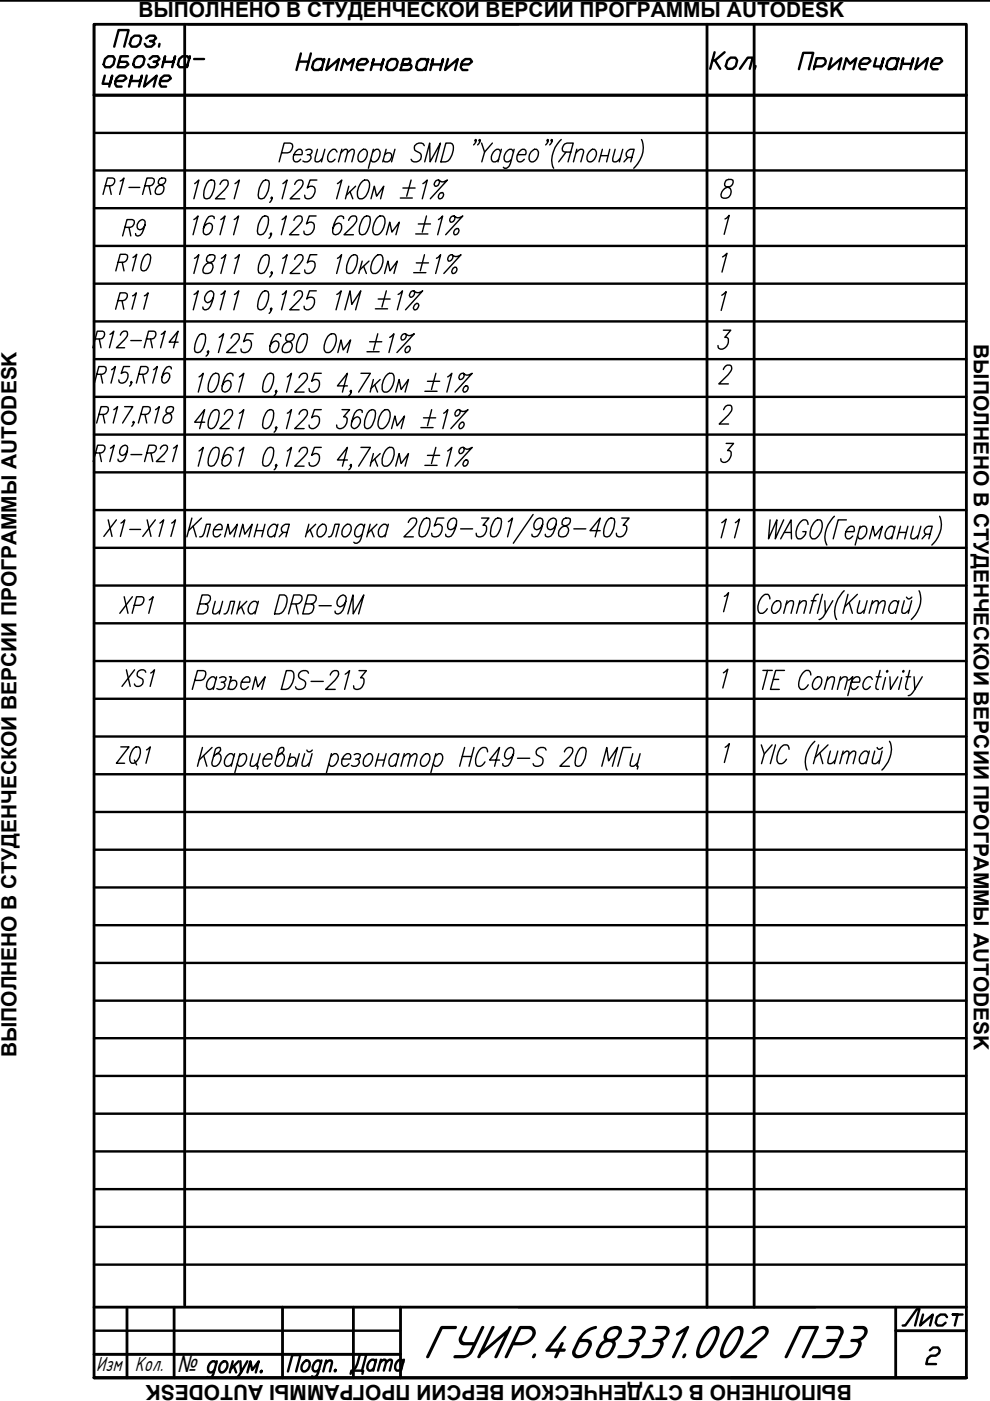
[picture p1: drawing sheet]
<svg xmlns="http://www.w3.org/2000/svg" width="210mm" height="297mm" viewBox="0 0 210 297" stroke-linecap="round" stroke-linejoin="round" font-family="sans-serif">
<!-- layer: 0 -->
<g fill="none" stroke="#000" stroke-width=".59">
<path d="M19.9 5.2h185v286.9h-185zM39.2 5.2v271.6M149.9 5.2v271.9M159.9 5.2v271.9M19.9 20.2h185M19.9 277.1h185M26.9 277.1v15M36.9 277.1v15M59.9 277.1v15M74.9 277.1v15M84.9 277.1v15M189.9 277.1v15"/>
<path d="M19.9 292.1h185M19.9 287.1h65M189.9 282.1h15"/>
</g>
<g fill="none" stroke="#000" stroke-width=".51">
<path d="M0 .1h209.9M19.9 5.2v15M39.9 5.2h70M19.9 28.2h185M19.9 36.1h185M19.9 44.1h185M19.9 52.1h185M19.9 60.1h185M19.9 68.1h185M19.9 76.1h185M19.9 84.1h185M19.9 92.1h185"/>
<path d="M19.9 100.1h185M19.9 108.1h185M19.9 116.1h185M19.9 124.1h185M19.9 132.2h185M19.9 140.2h185M19.9 148.2h185M19.9 156.2h185M19.9 164.2h185M19.9 172.2h185M19.9 180.2h185M19.9 188.2h185"/>
<path d="M19.9 196.2h185M19.9 204.2h185M19.9 212.2h185M19.9 220.1h185M19.9 228.1h185M19.9 236.1h185M19.9 244.1h185M19.9 252.1h185M19.9 260.1h185M19.9 268.1h185M109.9 277.1h63M19.9 282.1h65"/>
<path d="M19.9 287.1h65M19.9 292.1h185M197.1 286.3l.7-.6h1.1l.4 .6-.2 .6-.7 .5h-1l-.7 .6-.3 1.2h2.1"/>
</g>
<g fill="none" stroke="#000" stroke-width=".3">
<path d="M41.3 38.9l.9-.7-1.1 3.9M44.3 38.3l.4-.1 .7 .1a4.5 4.5 0 0 1-1 3.7l-.5 .1-.6-.1a4.1 4.1 0 0 1 1-3.7zM46.7 39.1v-.2a1.03 1.03 0 0 1 1.6-.6 1.16 1.16 0 0 1-.3 1.4l-2.3 2.4h2M49.8 38.9l1-.7-1.1 3.9M55.8 38.3l.5-.1 .7 .1a4.5 4.5 0 0 1-1 3.7l-.5 .1-.6-.1a4.5 4.5 0 0 1 .9-3.7zM59.7 32.4h1.3a1.37 1.37 0 0 0 .9-1.9l-.4-.2h-1.3l-1 4M60 38.9l.9-.7-1.1 3.9M62.3 32.8h1.7a.73 .73 0 0 0 0-.8 .73 .73 0 0 0-.7-.3 1.95 1.95 0 0 0-.9 2.4l.6 .2 .8-.5M62.5 39.1v-.2a.95 .95 0 0 1 .7-.7 .95 .95 0 0 1 1 .4 1.87 1.87 0 0 1-.7 1.6l-2 1.9h2M64.9 31.9l.4-.2h.4l.4 .2a.76 .76 0 0 1-.9 .9M65.6 32.8l.3 .4a1.06 1.06 0 0 1-.5 1 1.06 1.06 0 0 1-1.2-.1M67.2 38.2h-1.5l-.5 1.7a.95 .95 0 0 1 1.6 .2 1.72 1.72 0 0 1-1.7 2l-.4-.1-.1-.6"/>
<path d="M67.3 31.7l-.5 1.9v.5l.2 .2h.4l1-.7M68.9 31.7l-.7 2.6M71.5 32.2l-.5-.5a1.75 1.75 0 0 0-1.4 2.4l.7 .2 .7-.5M71.5 38.9l1-.7-1.1 3.9M72.3 32.4l.9-.7h.2l.3 .2-.5 2.4M72.5 31.7l-.7 2.6M73.7 32.4l.9-.7h.3l.2 .2v.5l-.5 1.9M74 39.5l-.8 2.6M75.4 39.5l-2 1.9M76.3 32.2l.7-.5h.5a1.13 1.13 0 0 1 .3 1.5 1.19 1.19 0 0 1-1.7 .9 1.8 1.8 0 0 1 .2-1.9zM77 38.3l.3-.1h.6a1.3 1.3 0 0 1 .4 1.5 3.2 3.2 0 0 1-1.5 2.4h-.6a2.32 2.32 0 0 1 .1-3zM79 32.2l.8-.5h.4a1.13 1.13 0 0 1 .3 1.5 1.19 1.19 0 0 1-1.7 .9l-.2-.3"/>
<path d="M79.2 31.7l-1.1 4M81.6 32.8a.78 .78 0 0 1 1.1-.4 .78 .78 0 0 1 .2 1.2 .91 .91 0 0 1-.7 .7 .91 .91 0 0 1-.9-.4M81.9 31.7l-.7 2.6M83.7 31.7l-.7 2.6M85.4 39.9h2.6M87.2 38.2l-1 3.4M89.7 38.9l.9-.7-1.1 3.9M90 30.9a1.11 1.11 0 0 0-1.5-.5 1.11 1.11 0 0 0-.5 1.5 2 2 0 0 1 1.3 .9 1.17 1.17 0 0 1-.6 1.4 1.17 1.17 0 0 1-1.5-.4M90 34.3l1.1-4 .1 4 2.2-4-1.1 4M93 38.2a.85 .85 0 0 1 0 .9 .85 .85 0 0 1-.8 .4 .85 .85 0 0 1 0-.9 .85 .85 0 0 1 .8-.4 1.25 1.25 0 0 0 1.9 0l-3.7 3.9M94.5 30.3h1a1.15 1.15 0 0 1 .6 1.6 4.1 4.1 0 0 1-1.1 2.2l-.6 .2h-.9zM101 29.7l-.2 .3-.1-.3 .2-.1a1 1 0 0 1-.5 1.1"/>
<path d="M101.8 29.7l-.2 .3-.1-.3 .2-.1a1 1 0 0 1-.4 1.1M102.1 30.3l.6 1.9-.5 2.1M104.4 30.3l-1.7 1.9M106.2 32.2l-.5-.5a1.75 1.75 0 0 0-1.3 2.4l.6 .2 .7-.5M106.3 31.7l-.7 2.6M108.9 32.2l-.4-.5a1.75 1.75 0 0 0-1.4 2.4l.6 .2 .8-.5M109 31.7l-.8 3a1.22 1.22 0 0 1-1.3 1l-.2-.2M109.7 32.8h1.7a.71 .71 0 0 0 .1-.8 .71 .71 0 0 0-.8-.3 1.95 1.95 0 0 0-.9 2.4l.6 .2 .8-.5M112.6 32.2l.7-.5h.4a1.13 1.13 0 0 1 .3 1.5 1.19 1.19 0 0 1-1.6 .9 1.8 1.8 0 0 1 .2-1.9zM116.2 29.7l-.2 .3v-.3l.2-.1a1 1 0 0 1-.5 1.1M117.1 29.7l-.2 .3-.1-.3 .2-.1a1 1 0 0 1-.5 1.1M119 29.6a6 6 0 0 0-1.8 5.7l.2 .4"/>
<path d="M120 32.2l-1.6 2.1M121 32.2h-1.3l-.4-.2a1.26 1.26 0 0 1 .9-1.7h1.3l-1.1 4M122.1 32.4l.9-.7h.4l.3 .2v.3l-.6 2.1M122.3 31.7l-.7 2.6M124.9 32.2l.7-.5h.4a1.64 1.64 0 0 1-.7 2.6h-.4a1.1 1.1 0 0 1-.3-1.5zM127.4 33h1.5M127.7 31.7l-.7 2.6M129.3 31.7l-.7 2.6M130.4 31.7l-.5 1.9v.5l.7 .2 .9-.7M132 31.7l-.7 2.6M133.1 33.4l-.8 .9M134 33.4h-.9a.97 .97 0 0 1-.3-1 .97 .97 0 0 1 .8-.7h.9l-.8 2.6"/>
<path d="M136 29.6a5.4 5.4 0 0 1-1.6 6.1M154 38.2a.88 .88 0 0 0-.1 1.4 1.26 1.26 0 0 1 1.1 1.5 1.26 1.26 0 0 1-1.6 .9l-.4-.1a1.72 1.72 0 0 1 1.8-2.3 1.12 1.12 0 0 0 .6-1.4l-.4-.2zM41.1 46.6l.9-.8-1.1 4M41.2 54.8l1-.8-1.1 4M44.1 54.2a.87 .87 0 0 0-.1 1.3 1.26 1.26 0 0 1 1.1 1.5 1.26 1.26 0 0 1-1.6 1l-.4-.2a1.6 1.6 0 0 1 1.2-2.1 1.22 1.22 0 0 0 1.3-1.5l-.4-.2h-.6zM45.4 46.3v-.3l-.4-.2-.8 .2a5.2 5.2 0 0 0-1.1 3.2l.2 .4a1.23 1.23 0 0 0 1.7-1.1v-.6l-.2-.4-.4-.2a1.43 1.43 0 0 0-1.3 1.2M46.8 46.6l.9-.8-1 4M46.9 54.8l1-.8-1.1 4M49.7 46.6l.9-.8-1.1 4M49.8 54.8l1-.8-1.1 4M55.7 46l.4-.2 .7 .2a4.1 4.1 0 0 1-1 3.6l-.4 .2-.7-.2a4.5 4.5 0 0 1 1-3.6zM55.8 54.2l.5-.2 .7 .2a4.4 4.4 0 0 1-1 3.6l-.5 .2-.6-.2a4 4 0 0 1 .9-3.6z"/>
<path d="M57.6 49.6l-.2 .2-.1-.2 .2-.2a1.12 1.12 0 0 1-.5 1.1M57.7 42l-.2 .1-.1-.1 .2-.2a1 1 0 0 1-.4 1.1M57.7 57.8l-.2 .2-.1-.2 .2-.2a1 1 0 0 1-.4 1.1M59.8 46.6l.9-.8-1.1 4M59.9 54.8l1-.8-1.1 4M62.3 46.7l.1-.1a.95 .95 0 0 1 .7-.8 .95 .95 0 0 1 1 .4 1.64 1.64 0 0 1-.8 1.7l-1.9 1.9h2M62.5 55v-.2a1.11 1.11 0 0 1 1.6-.6 1.05 1.05 0 0 1-.2 1.3l-.4 .6-2 1.9h2M67 45.8h-1.4l-.6 1.7a.95 .95 0 0 1 1.6 .2 1.58 1.58 0 0 1-.4 1.6 1.58 1.58 0 0 1-1.6 .3l-.2-.6M67.2 54h-1.5l-.5 1.7a.97 .97 0 0 1 1.6 .2 1.72 1.72 0 0 1-1.7 2.1l-.4-.2-.1-.6M71.5 54.8l.9-.8-1 4M72.9 46.3l-.1-.3-.4-.2-.7 .2a5.2 5.2 0 0 0-1.2 3.2l.2 .4a1.23 1.23 0 0 0 1.7-1.1l-.1-1a.94 .94 0 0 0-1.4 .4l-.3 .6M73.9 46.7l.1-.1a1.03 1.03 0 0 1 1.5-.6 1.16 1.16 0 0 1-.2 1.3l-2.4 2.5h2"/>
<path d="M74.2 40.6l.6 1.5M74.5 54.2l.5-.2 .7 .2a4.4 4.4 0 0 1-1 3.6l-.4 .2-.7-.2a4 4 0 0 1 .9-3.6zM76.8 55.4l-.7 2.6M77.1 56.5l.6 1.5M77.3 46l.4-.2 .7 .2a4.5 4.5 0 0 1-1 3.6l-.5 .2-.6-.2a4.1 4.1 0 0 1 1-3.6zM78.2 55.4l-1.9 1.8M78.7 42.1l.7-2.6 .4 2.1 1.6-2.1-.7 2.6M79.5 54.6a.97 .97 0 0 1 1.5-.4 3.2 3.2 0 0 1-1.3 3.8h-.6a2.23 2.23 0 0 1 .1-3zM79.8 46.3a.95 .95 0 0 1 .9-.5 .95 .95 0 0 1 .9 .5 3.4 3.4 0 0 1-1.5 3.5h-.6a1.3 1.3 0 0 1-.4-1.6l.2-.9zM81.5 58l.8-2.6 .4 2 1.5-2-.7 2.6M81.9 49.8l.7-2.7 .5 2.1 1.6-2.1-.8 2.7M84.9 42h2.5"/>
<path d="M87.7 57.8h2.6M88.1 49.6h2.6M88.3 55.7h2.5M88.7 47.5h2.6M90 54l-.9 3.4M90.4 45.8l-.9 3.4M92.5 54.8l.9-.8-1 4M93 46.6l.9-.8-1.1 4M93.3 41l.6-.2a.85 .85 0 0 1 0 .9 .85 .85 0 0 1-.8 .4l-.2-.3zM95.9 54a.89 .89 0 0 1-.8 1.4 .89 .89 0 0 1 .8-1.4 1.23 1.23 0 0 0 1.8 0l-3.6 4M96.1 56.8l.6-.1a.85 .85 0 0 1 0 .9 .85 .85 0 0 1-.8 .4l-.1-.4zM96.3 45.8a.85 .85 0 0 1 0 .9 .85 .85 0 0 1-.8 .4 .85 .85 0 0 1 0-.9 .85 .85 0 0 1 .8-.4 1.19 1.19 0 0 0 1.8 0l-3.6 4"/>
<path d="M96.5 48.6l.7-.1a.85 .85 0 0 1 0 .9 .85 .85 0 0 1-.8 .4l-.2-.4zM153.2 54.5l.9-.8-1 4M153.7 46.4l.9-.7-1.1 4M20.5 79.4h1.1a1.07 1.07 0 0 0 .8-1.5l-.3-.2h-1.1l-1 3.5M21.4 79.4l.4 1.8M23.7 78.4l.8-.7-1 3.5M27.5 77.7h-1.3l-.5 1.5a.88 .88 0 0 1 1.4 .2 1.39 1.39 0 0 1-.4 1.4 1.39 1.39 0 0 1-1.4 .3l-.1-.6M29.4 79.4h1.1a1.02 1.02 0 0 0 .8-1.5l-.4-.2h-1.1l-.9 3.5M30.3 79.4l.3 1.8M32.6 78.4l.8-.7-1 3.5M36.3 78.2v-.3l-.6-.2a2.93 2.93 0 0 0-1.4 3l.5 .5a1.42 1.42 0 0 0 1-2 1 1 0 0 0-1.5 .8M41.1 62.4l.9-.7-1 4"/>
<path d="M42.2 79.9l.9-.8-1.1 4M42.3 70.9l.5-.1 .7 .1a4.1 4.1 0 0 1-1 3.7l-.5 .1-.6-.1a4.5 4.5 0 0 1 .9-3.7zM44.2 74.6l-.2 .1-.1-.1 .3-.2a.96 .96 0 0 1-.5 1.1M45.2 79.3l.5-.2 .7 .2a4.5 4.5 0 0 1-1 3.7l-.5 .1-.7-.1a4.1 4.1 0 0 1 1-3.7zM45.3 63a1.5 1.5 0 0 1-1.4 1.2 1.33 1.33 0 0 1 .3-2.3l.6-.2 .5 .6a6 6 0 0 1-1.1 3.2l-.8 .2-.3-.2-.1-.4M46.5 71.5l.9-.7-1.1 3.9M46.9 62.4l.9-.7-1.1 4M49 71.7l.1-.2a1.03 1.03 0 0 1 1.5-.6 1.16 1.16 0 0 1-.2 1.4l-2.4 2.4h2M49.4 79.7v-.4l-.4-.2-.8 .2a5.6 5.6 0 0 0-1.2 3.3l.2 .4 .4 .1a1.55 1.55 0 0 0 1.2-2.3 .94 .94 0 0 0-1.4 .4l-.3 .6M49.7 62.4l.9-.7-1 4M50.8 79.9l.9-.8-1.1 4M53.7 70.8h-1.5l-.6 1.7a.95 .95 0 0 1 1.7 .2 1.58 1.58 0 0 1-.5 1.6 1.58 1.58 0 0 1-1.6 .3l-.1-.6"/>
<path d="M55.7 61.9l.5-.2 .7 .2a4 4 0 0 1-1 3.6l-.5 .2-.7-.2a4.4 4.4 0 0 1 1-3.6zM56.8 79.3l.4-.2 .7 .2a4.1 4.1 0 0 1-1 3.7l-.4 .1-.7-.1a4.5 4.5 0 0 1 1-3.7zM57.6 65.5l-.2 .2-.1-.2 .2-.2a1.19 1.19 0 0 1-.4 1.1M59.5 71.3v-.4l-.4-.1-.8 .1a5.2 5.2 0 0 0-1.1 3.3l.2 .4a1.23 1.23 0 0 0 1.7-1.2v-.6l-.2-.3-.4-.2a1.43 1.43 0 0 0-1.3 1.1M59.9 62.4l.8-.7-1 4M60.9 70.9a.93 .93 0 0 0-.1 1.4 1.26 1.26 0 0 1 1.2 1.5 1.26 1.26 0 0 1-1.7 .9l-.4-.1a1.78 1.78 0 0 1 1.8-2.3 1.26 1.26 0 0 0 .7-1.4l-.4-.1zM60.9 79.9l.9-.8-1.1 4M62.4 62.6a1.09 1.09 0 0 1 1.6-.7 1.11 1.11 0 0 1-.2 1.3l-2.4 2.5h2M63.9 70.9l.5-.1 .7 .1a4.5 4.5 0 0 1-1 3.7l-.5 .1-.7-.1a4.1 4.1 0 0 1 1-3.7zM67.1 61.7h-1.5l-.6 1.7a.97 .97 0 0 1 1.7 .2 1.73 1.73 0 0 1-1.7 2.1l-.4-.2-.1-.6M68.1 79.1h-1.4l-.6 1.7a.95 .95 0 0 1 1.6 .3 1.58 1.58 0 0 1-.4 1.5 1.58 1.58 0 0 1-1.6 .4l-.2-.6M69.5 71.3a1.09 1.09 0 0 1 1.6-.4 3.2 3.2 0 0 1-1.3 3.8h-.6a1.3 1.3 0 0 1-.5-1.5l.3-.9z"/>
<path d="M71.4 62.4l.9-.7-1.1 4M71.6 74.7l.7-2.6 .5 2.1 1.5-2.1-.7 2.6M73.1 65.7l1.1-4 .4 2.8 1.9-2.8-1.1 4M76.5 79.1h2l-2.5 4M77.8 74.6h2.6M78.4 72.5h2.5M79.6 65.5h2.6M80.1 70.8l-.9 3.4M80.2 63.4h2.5M81.8 79.7a1.04 1.04 0 0 1 1.6-.4 3.2 3.2 0 0 1-1.4 3.8h-.6a1.3 1.3 0 0 1-.4-1.5l.3-.9zM81.9 61.7l-.9 3.4M82.6 71.5l.9-.7-1 3.9"/>
<path d="M84.4 62.4l.9-.7-1.1 4M86 70.8a.85 .85 0 0 1 0 .9 .85 .85 0 0 1-.8 .4 .85 .85 0 0 1 0-.9 .85 .85 0 0 1 .8-.4 1.23 1.23 0 0 0 1.8 0l-3.6 3.9M86.2 73.6l.6-.2a.85 .85 0 0 1 0 .9 .85 .85 0 0 1-.8 .4l-.1-.3zM87.8 61.7a.89 .89 0 0 1-.8 1.3 .77 .77 0 0 1 0-1 .77 .77 0 0 1 1-.1 1.34 1.34 0 0 0 1.6-.2l-3.6 4M88 64.5l.6-.2a.89 .89 0 0 1-.8 1.4l-.2-.4zM92.4 79.1l-.9 3.5M94.9 79.9l.9-.8-1.1 4M98.3 79.1a.85 .85 0 0 1 0 1 .85 .85 0 0 1-.8 .4 .85 .85 0 0 1-.1-.9 .85 .85 0 0 1 .9-.5 1.23 1.23 0 0 0 1.8 0l-3.6 4M153 62.6l1-.8-1.1 4M153.4 78.3v-.1a1.09 1.09 0 0 1 1.6-.6 1.1 1.1 0 0 1-.2 1.3l-2.4 2.5h2M153.4 70h1.5l-1.2 1.5h.4a1.6 1.6 0 0 1 .1 1.7 1.6 1.6 0 0 1-1.5 .8l-.3-.2-.2-.5M21 87.9h1.1a1.07 1.07 0 0 0 .8-1.6l-1.5-.1-.9 3.5"/>
<path d="M21.8 87.9l.4 1.8M24.1 86.9l.8-.7-.9 3.5M26.4 86.2h1.8l-2.2 3.5M27.9 81.1l-.1 .1-.1-.1 .2-.2a.83 .83 0 0 1-.4 1M28.4 89.5l-.2 .2v-.2l.1-.1a.9 .9 0 0 1-.4 1M29.8 87.9h1.2a1.07 1.07 0 0 0 .7-1.6l-1.4-.1-1 3.5M30.7 87.9l.4 1.8M33 86.9l.8-.7-.9 3.5M35.5 86.3a.74 .74 0 0 0-.1 1.2 1.11 1.11 0 0 1 1 1.4 1.11 1.11 0 0 1-1.4 .8l-.3-.2a1.51 1.51 0 0 1 1.5-2 .99 .99 0 0 0 .5-1.2l-.3-.1zM42.2 95.6l.9-.7-1.1 3.9M43.4 89.5h-2.1l2.1-2.6-1.1 4M45.2 95l.5-.1 .7 .1a4.5 4.5 0 0 1-1 3.7l-.5 .1-.7-.1a4.1 4.1 0 0 1 1-3.7z"/>
<path d="M45.2 87.1l.5-.2 .7 .2a4.4 4.4 0 0 1-1 3.6l-.5 .2-.7-.2a4 4 0 0 1 1-3.6zM47.6 87.8v-.2a1.05 1.05 0 0 1 1.6-.5 1.11 1.11 0 0 1-.2 1.3l-2.4 2.5h2M49.4 95.4v-.4l-.4-.1-.8 .1a5.6 5.6 0 0 0-1.2 3.3l.2 .4 .4 .1a1.55 1.55 0 0 0 1.2-2.3 .94 .94 0 0 0-1.4 .4l-.3 .6M50.8 95.6l.9-.7-1.1 3.9M50.8 87.6l.9-.7-1.1 4M56.8 95l.4-.1 .7 .1a4.1 4.1 0 0 1-1 3.7l-.4 .1-.7-.1a4.5 4.5 0 0 1 1-3.7zM56.8 87.1l.4-.2 .7 .2a4 4 0 0 1-1 3.6l-.4 .2-.7-.2a4.4 4.4 0 0 1 1-3.6zM58.7 98.7l-.2 .1-.1-.1 .2-.2a1.12 1.12 0 0 1-.5 1.1M58.7 83l-.2 .1-.1-.1 .2-.3a1.12 1.12 0 0 1-.5 1.2M58.7 90.7l-.2 .2-.1-.2 .2-.2a1.19 1.19 0 0 1-.5 1.1M60.9 95.6l.9-.7-1.1 3.9M60.9 87.6l.9-.7-1.1 4"/>
<path d="M63.4 95.8l.1-.2a.95 .95 0 0 1 .7-.7 .95 .95 0 0 1 1 .3 1.64 1.64 0 0 1-.8 1.7l-1.9 1.9h2M63.4 80.1l.1-.2a.95 .95 0 0 1 .7-.7 .95 .95 0 0 1 1 .3 1.64 1.64 0 0 1-.8 1.7l-1.9 1.9h2M63.4 87.8a1.09 1.09 0 0 1 1.7-.7 1.11 1.11 0 0 1-.2 1.3l-2.4 2.5h2M68.1 94.9h-1.4l-.6 1.6a.95 .95 0 0 1 1.6 .3 1.58 1.58 0 0 1-.4 1.6 1.58 1.58 0 0 1-1.6 .3l-.2-.6M68.1 86.9h-1.4l-.6 1.7a.97 .97 0 0 1 1.6 .2 1.73 1.73 0 0 1-1.7 2.1l-.3-.2-.2-.6M72.5 86.9h1.6l-1.2 1.5h.4l.2 .2a1.71 1.71 0 0 1-1.6 2.3l-.4-.2-.1-.6M73.7 97.5h-2.2l2.2-2.6-1.1 3.9M73.7 81.8h-2.2l2.2-2.7-1.1 4M74.5 98.7l-.2 .1-.1-.1 .2-.2a.96 .96 0 0 1-.4 1.1M74.5 83l-.2 .1-.1-.1 .2-.3a.96 .96 0 0 1-.4 1.2M76.5 94.9h2l-2.5 3.9M76.8 87.4v-.3l-.4-.2-.8 .2a5.6 5.6 0 0 0-1.1 3.2l.2 .4 .4 .2a1.6 1.6 0 0 0 1.1-2.3l-.3-.2a1.5 1.5 0 0 0-1.4 1.1"/>
<path d="M78.4 87.1l.4-.2 .7 .2a4.4 4.4 0 0 1-1 3.6l-.5 .2-.6-.2a4 4 0 0 1 1-3.6zM79.2 96.2l-.7 2.6M79.2 80.5l-.7 2.6M79.5 97.3l.6 1.5M79.5 81.6l.6 1.5M80.6 96.2l-1.9 1.9M80.6 80.5l-1.9 1.9M80.9 87.4a.97 .97 0 0 1 1.6-.3 3.1 3.1 0 0 1-1.3 3.8h-.6a2.3 2.3 0 0 1 .1-3.1zM81.8 95.4a1.04 1.04 0 0 1 1.6-.4 3.2 3.2 0 0 1-1.4 3.8h-.6a1.3 1.3 0 0 1-.4-1.5l.3-.9zM83 90.9l.7-2.7 .5 2.1 1.6-2.1-.8 2.7M83.9 98.8l.7-2.6 .4 2.1 1.6-2.1-.7 2.6M83.9 83.1l.7-2.6 .4 2.1 1.6-2.1-.7 2.6"/>
<path d="M89.2 90.7h2.6M89.8 88.6h2.6M90.1 98.7h2.6M90.1 83h2.6M90.6 96.5h2.6M90.6 80.8h2.6M91.5 86.9l-.9 3.4M92.4 94.9l-.9 3.4M94.1 87.6l.9-.7-1.1 4M94.9 95.6l.9-.7-1.1 3.9M97.4 86.9a.89 .89 0 0 1-.8 1.3 .89 .89 0 0 1 .8-1.3 1.19 1.19 0 0 0 1.8 0l-3.6 4M97.6 89.7l.7-.2a.89 .89 0 0 1-.8 1.4l-.2-.4z"/>
<path d="M98.3 94.9a.85 .85 0 0 1 0 .9 .85 .85 0 0 1-.8 .4 .85 .85 0 0 1-.1-.9 .85 .85 0 0 1 .9-.4 1.23 1.23 0 0 0 1.8 0l-3.6 3.9M98.5 97.7l.6-.2a.85 .85 0 0 1 0 .9 .85 .85 0 0 1-.8 .4l-.2-.3zM98.5 82l.6-.2a.85 .85 0 0 1 0 .9 .85 .85 0 0 1-.8 .4l-.2-.4zM153.4 86.9l.1-.2a1.03 1.03 0 0 1 1.6-.6 1.16 1.16 0 0 1-.2 1.3l-2.4 2.5h2M154 94h1.5l-1.2 1.5h.4l.2 .2a1.78 1.78 0 0 1-1.6 2.3l-.3-.2-.2-.5M40.7 109.8l-1.1 4M40.9 111.5l.7 2.3M42.3 113.8l.7-.1 .8-2.5h.8l-.7 2.6M42.7 109.8l-2.7 2.7M45.3 112.3h1.7a.73 .73 0 0 0 .1-.8 .73 .73 0 0 0-.7-.3 1.95 1.95 0 0 0-1 2.5l.7 .1 .7-.5M47.6 113.8l.7-2.6 .5 2.1 1.5-2.1-.7 2.6M50.8 113.8l.7-2.6 .4 2.1 1.6-2.1-.8 2.6"/>
<path d="M54.3 112.5h1.5M54.6 111.2l-.7 2.6M56.2 111.2l-.7 2.6M58.8 111.7l-.5-.5a1.73 1.73 0 0 0-1.3 2.5l.2 .1h.4l.7-.5M58.9 111.2l-.7 2.6M60 112.9l-.8 .9M60.9 112.9h-.9a.97 .97 0 0 1-.3-1 .97 .97 0 0 1 .8-.7h.8l-.7 2.6M65.5 111.2l-.7 2.6M65.7 112.3l.6 1.5M66.9 111.2l-1.9 1.9M67.6 111.7l.7-.5h.4a1.6 1.6 0 0 1 .3 1.6 1.6 1.6 0 0 1-1.4 1 1.38 1.38 0 0 1 0-2.1zM69.6 113.8l.6-.1 .8-2.5h.9l-.7 2.6"/>
<path d="M72.9 111.7l.7-.5h.4a1.64 1.64 0 0 1-.7 2.6h-.4a1.1 1.1 0 0 1-.3-1.5zM77.2 111.7l-.4-.5a1.71 1.71 0 0 0-1.4 2.5l.2 .1h.4l.8-.5M77.3 111.2l-.8 3a1.22 1.22 0 0 1-1.2 1l-.3-.2M78.5 111.2l-.7 2.6M78.7 112.3l.6 1.5M79.9 111.2l-1.9 1.9M82.2 111.7l-.5-.5a1.63 1.63 0 0 0-1.1 2.6h.5l.7-.5M82.3 111.2l-.7 2.6M86.6 110.8v-.2a.95 .95 0 0 1 .7-.7 .95 .95 0 0 1 1 .3 1.87 1.87 0 0 1-.8 1.7l-1.9 1.9h2M89.9 110l.5-.2 .7 .2a4.1 4.1 0 0 1-1 3.7l-.5 .1-.7-.1a4.5 4.5 0 0 1 1-3.7zM94.1 109.8h-1.4l-.6 1.7a.99 .99 0 0 1 1.7 .2 1.62 1.62 0 0 1-2.1 2l-.2-.6M96.8 111.2a1.19 1.19 0 0 1-1.7 .9 1.57 1.57 0 0 1 1.2-2.3l.3 .2a3.8 3.8 0 0 1-.9 3.7l-.8 .1-.4-.1v-.4"/>
<path d="M97.7 112.1h2.5M102.1 109.8h1.6l-1.3 1.6h.5a1.51 1.51 0 0 1-.1 1.8 1.51 1.51 0 0 1-1.7 .5l-.1-.6M105.1 110l.4-.2 .7 .2a4.5 4.5 0 0 1-1 3.7l-.4 .1-.7-.1a4.5 4.5 0 0 1 1-3.7zM107.8 110.6l.9-.8-1.1 4M113 109.1l-4.2 6.1M115.1 111.2a1.21 1.21 0 0 1-1.7 .9 1.57 1.57 0 0 1 1.2-2.3l.3 .2a3.8 3.8 0 0 1-.9 3.7l-.8 .1-.4-.1v-.4M117.9 111.2a1.19 1.19 0 0 1-1.7 .9 1.57 1.57 0 0 1 1.2-2.3l.4 .2 .2 .4a5.6 5.6 0 0 1-1.2 3.3l-.8 .1-.3-.1-.1-.4M119.5 110a.93 .93 0 0 0-.1 1.4 1.26 1.26 0 0 1 1.1 1.5 1.26 1.26 0 0 1-1.6 .9l-.4-.1a1.72 1.72 0 0 1 1.8-2.3 1.12 1.12 0 0 0 .6-1.4l-.3-.2zM121.7 112.1h2.5M127.3 112.5h-2.2l2.2-2.7-1.1 4M129.1 110l.4-.2 .7 .2a4.5 4.5 0 0 1-1 3.7l-.4 .1-.7-.1a4.1 4.1 0 0 1 1-3.7zM131.8 109.8h1.6l-1.3 1.6 .7 .1a1.59 1.59 0 0 1-.3 1.7 1.59 1.59 0 0 1-1.7 .5l-.1-.6"/>
<path d="M163.3 110.2l-.4 4 1.8-4-.3 4 1.8-4M165.5 114.2l2.2-4 .1 4M166.3 112.9h1.4M171.3 111.2l-.2-.8a.97 .97 0 0 0-1.5 .4 2.78 2.78 0 0 0-.4 3.4 1.56 1.56 0 0 0 1.7-1.5h-.7M172.6 110.8a.97 .97 0 0 1 1.5-.4 3.2 3.2 0 0 1-1.3 3.8h-.6a2.3 2.3 0 0 1 .1-3zM176.9 109.5a5.8 5.8 0 0 0-1.8 5.7l.2 .4M179.4 112.7h1.7a.73 .73 0 0 0 0-.8 .73 .73 0 0 0-.7-.3 1.92 1.92 0 0 0-1 2.4l.3 .2h.4l.7-.5M179.5 110.2h-1.8l-1 4M182.2 112.1l.7-.5h.5a1.63 1.63 0 0 1-1.2 2.6l-.4-.5M182.4 111.6l-1.1 4M184.4 114.2l.7-2.6 .4 2.1 1.6-2.1-.7 2.6M189.7 112.1l-.5-.5a1.76 1.76 0 0 0-1.4 2.4l.3 .2h.4l.7-.5"/>
<path d="M189.8 111.6l-.7 2.6M190.6 112.9h1.6M190.9 111.6l-.7 2.6M192.5 111.6l-.7 2.6M193.6 111.6l-.5 1.9v.5l.3 .2h.4l.9-.7M195.2 111.6l-.7 2.6M196.3 113.3l-.8 .9M197.2 113.3h-.9a.94 .94 0 0 1-.3-1 .94 .94 0 0 1 .8-.7h.9l-.8 2.6M199.2 109.5a5.4 5.4 0 0 1-1.6 6.1M153.6 126.4l.9-.7-1.1 4M163.2 127l-.2-.8a.97 .97 0 0 0-1.5 .4 3.1 3.1 0 0 0-.6 3.2 .97 .97 0 0 0 1.5-.4l.3-.3M164 127.9l.7-.5h.4a1.6 1.6 0 0 1 .3 1.7 1.6 1.6 0 0 1-1.4 .9 1.13 1.13 0 0 1-.3-1.5z"/>
<path d="M166.7 128.1l.9-.7h.4l.2 .1v.6l-.5 1.9M166.9 127.4l-.7 2.6M169.4 128.1l.9-.7h.4l.2 .1v.6l-.5 1.9M169.6 127.4l-.7 2.6M172 127.4h1M173.5 126l-.6 .2-.3 .6-.9 3.2M174.4 126l-1.1 4M174.9 127.4l.1 2.6 1.6-2.6M175 130a1.77 1.77 0 0 1-1.3 1.3M179 125.3a6 6 0 0 0-1.8 5.7l.2 .3M179.8 126l-1.1 4M180 127.7l.7 2.3"/>
<path d="M181.8 126l-2.7 2.7M182.3 127.4l-.5 1.9v.5l.2 .2h.5l.8-.7M183.9 127.4l-.8 2.6M184.8 128.1l.9-.7 .5 .1v.6l-.5 1.9M185 127.4l-.7 2.6M186.2 128.1l1-.7 .5 .1v.6l-.5 1.9M190.4 127.9l-.4-.5a1.71 1.71 0 0 0-1.4 2.4l.2 .2h.5l.7-.6M190.6 127.4l-.7 2.6M191.7 127.4l-.5 1.9v.5l.2 .2h.5l.9-.7M192.2 126.6l.3 .4h.3l.5-.4M193.3 127.4l-.7 2.6M194.9 125.3a5.4 5.4 0 0 1-1.7 6"/>
<path d="M42.9 158.5l-1 4M45 158.5l-2.8 2.6M46 159.8h.4a1.64 1.64 0 0 1-.7 2.7l-.7-.2-.1-.6 .8-2.8a.67 .67 0 0 1 1-.2 1.35 1.35 0 0 1-1 1.3l-.4 .4M49.7 159.8l-.7 2.7M50.9 159.8l-1.1 4M53.6 159.8l-.6 2.5 .7 .2 1-.8M55.2 159.8l-.8 2.7h.3l-.1 .6M59.4 159.8h.5a1.64 1.64 0 0 1-.8 2.7h-.4l-.2-.2-.2-.6 .8-2.8 .5-.4h.5l.1 .2a1.24 1.24 0 0 1-1.1 1.3l-.4 .4M61.6 159.8l-.7 2.7M63.5 159.8l-.8 2.7M64.6 159.8l-.5 1.9v.6l.6 .2 1-.8M65.1 159l.1 .2a.67 .67 0 0 0 1-.2"/>
<path d="M66.2 159.8l-.8 2.7M70.3 159.8l-1.1 4M80.3 159.8l-.7 2.7M81.9 159.8l-.7 2.7M84.6 159.8l-.7 2.7M85.7 159.8l-.7 2.7M92.4 159.8l-1 4M98.5 158.5l-1 4M100.5 158.5l-1.1 4M103.4 159.4l-.2-.7a1.17 1.17 0 0 0-1.8 .7 2.32 2.32 0 0 0-.1 3.1 1.41 1.41 0 0 0 1.5-1M108.9 159.8a1.21 1.21 0 0 1-1.7 1 1.57 1.57 0 0 1 1.2-2.3l.4 .2a3.5 3.5 0 0 1-.6 3l-.4 .6-.5 .2-.7-.2v-.4M115.8 159l-.2-.3a1.18 1.18 0 0 0-1.4-.1 1.18 1.18 0 0 0-.4 1.4 2 2 0 0 1 1.3 .9 1.24 1.24 0 0 1-.5 1.4 1.24 1.24 0 0 1-1.4 0l-.2-.4"/>
<path d="M119.7 159.4v-.2a1.09 1.09 0 0 1 1.6-.5 1.1 1.1 0 0 1-.2 1.3l-2.4 2.5h2M123 158.7l.5-.2 .7 .2a4.5 4.5 0 0 1-1 3.6l-.5 .2-.7-.2a4.5 4.5 0 0 1 1-3.6zM133.8 158.5h-1.7l-1.1 4M134.2 159.8l-.6 2.5 .7 .2 .9-.8M135.7 159.8l-.7 2.7h.3l-.2 .6M153.4 142.6l.9-.7-1.1 4M153.8 158.4l.8-.7-1 4M161.4 157.9l.7 1.9-.6 2.1M161.8 142.1h1.9M162.7 142.1l-1 4.1M163.7 157.9l-1.6 1.9M164 144h1.1"/>
<path d="M164.4 157.9l-1.1 4M166.3 142.1h-1.8l-1.1 4.1h1.8M167.3 158.9l-.2-.8a1.16 1.16 0 0 0-1.8 .8 3 3 0 0 0-.3 2.8 1.17 1.17 0 0 0 1.8-.7M171.9 143.1l-.2-.7a.97 .97 0 0 0-1.5 .3 3.1 3.1 0 0 0-.6 3.3 .97 .97 0 0 0 1.5-.4l.3-.4M172.7 144l.7-.5h.4a1.1 1.1 0 0 1 .3 1.5 1.48 1.48 0 0 1-1.4 1.2 1.13 1.13 0 0 1-.3-1.6zM172.8 157.2a5.6 5.6 0 0 0-1.7 6.1M173.6 157.9l-1.1 4M173.8 159.6l.7 2.3M175.3 144.3l.9-.8 .7 .2v.6l-.5 1.9M175.5 143.5l-.7 2.7M175.6 157.9l-2.8 2.7M176.1 159.2l-.6 2.5 .7 .2 .9-.8"/>
<path d="M177.6 159.2l-.7 2.7M178.1 144.3l.8-.8 .7 .2v.6l-.5 1.9M178.2 143.5l-.7 2.7M178.8 159.2l-.7 2.7M179.9 144.2l.9-.7-1.1 4M180.5 144.6h1.7a.71 .71 0 0 0 .1-.8 .71 .71 0 0 0-.8-.3 1.85 1.85 0 0 0-.9 2.5l.2 .2h.4l.7-.6M184.2 159.8l-.4-.6a1.78 1.78 0 0 0-1.4 2.5l.6 .2 .8-.5M184.3 159.2l-.7 2.7M185 144l-.5-.5a1.69 1.69 0 0 0-1.4 2.5l.3 .2h.4l.7-.6M185.5 159.2l-.5 1.9v.6l.6 .2 .9-.8M185.8 143.5h1M186 158.5l.1 .2a.67 .67 0 0 0 1-.2"/>
<path d="M186.6 142.1l-.9 3.3v.6l.5 .2M187 159.2l-.6 2.7M187.7 143.7l-.6 2.5M188.2 142.1l.1 .3-.3 .1v-.1zM188.6 157.2a5.4 5.4 0 0 1-1.6 6.1M188.7 143.5l.1 2.7 1.6-2.7M191.2 143.7l-.7 2.5M191.4 142.4l.2-.3 .1 .3-.2 .1zM192.1 143.5h1M192.9 142.1l-.9 3.3v.6l.2 .2h.3M193.8 143.5l.2 2.7 1.5-2.7M194 146.2a1.73 1.73 0 0 1-1.4 1.3"/>
<path d="M43.2 160.2l.7 2.3M49.6 160.4l-.5-.6a1.73 1.73 0 0 0-1.3 2.5l.2 .2h.4l.7-.6M50.7 160.4l.7-.6h.5a1.64 1.64 0 0 1-.8 2.7h-.4l-.4-.6M55.8 160.9h1.8a.71 .71 0 0 0-.1-.9 .71 .71 0 0 0-1 0 1.66 1.66 0 0 0-.4 2.5h.5l.7-.6M61.3 160.9a.8 .8 0 0 1 1.1-.3 .8 .8 0 0 1 .3 1.1 .95 .95 0 0 1-.8 .7 .95 .95 0 0 1-.9-.3M70.1 160.4l.8-.6h.4a1.64 1.64 0 0 1-.7 2.7h-.5l-.4-.6M72.6 160.9h1.7a.71 .71 0 0 0 0-.8 .71 .71 0 0 0-.7-.3 1.88 1.88 0 0 0-1 2.5l.3 .2h.4l.7-.6M75.1 160l.5-.2h.4l.4 .2v.4l-.2 .4-.8 .1M75.9 160.9l.3 .4a1.03 1.03 0 0 1-.5 1.1 1.03 1.03 0 0 1-1.2-.1M77.4 160.4l.7-.6h.5a1.64 1.64 0 0 1-.7 2.7h-.5a1.1 1.1 0 0 1-.3-1.6zM79.9 161.1h1.6M84.4 160.4l-.4-.6a1.63 1.63 0 0 0-1.2 2.7h.5l.7-.6"/>
<path d="M85.5 160.6l.9-.8h.3l.3 .2v.6l-.6 1.9M87 160.6l.9-.8 .5 .2v.6l-.6 1.9M89.6 160.4l.7-.6h.4a1.64 1.64 0 0 1-.7 2.7h-.4a1.1 1.1 0 0 1-.3-1.6zM92.3 160.4l.7-.6h.4a1.64 1.64 0 0 1-.7 2.7h-.4l-.4-.6M98 160.4h2M105.9 161.1h-2.1l2.1-2.6-1 4M109.7 160.8h2.6M127.6 162.5l1.1-4 .3 2.8 1.9-2.8-1.1 4M178.6 160l.9-.8 .5 .3v.5l-.5 1.9M180 160l.9-.8h.3l.2 .3-.5 2.4"/>
</g>
<!-- layer: Title -->
<g fill="none" stroke="#000" stroke-width=".51">
<path d="M45.8 289.1l-.3-.5a1.43 1.43 0 0 0-1.3 .9 1.43 1.43 0 0 0 .3 1.5h.3l.7-.5M46 288.6l-.7 2.7a1 1 0 0 1-1.1 .8l-.3-.1M46.8 289.1l.7-.5h.3a1.43 1.43 0 0 1 .3 1.5 1.43 1.43 0 0 1-1.2 .9 1.2 1.2 0 0 1-.1-1.9zM49.4 288.6l-.7 2.4M49.6 289.6l.5 1.4M50.6 288.6l-1.7 1.7M51 288.6l.1 2.4 1.4-2.4M52.5 291l.6-2.4 .4 1.9 1.4-1.9-.7 2.4M55.2 290.8l.3-.2-.2 .4zM61 290.8l1-3.5h1.7l-.9 3.5M64.3 289l.6-.6h.4a1.39 1.39 0 0 1 .2 1.5 1.39 1.39 0 0 1-1.2 .9 1.11 1.11 0 0 1 0-1.8zM68 289a.6 .6 0 0 0-.4-.5 .6 .6 0 0 0-.6 .1 1.37 1.37 0 0 0-.3 2.2h.4l.6-.5"/>
<path d="M68.2 288.4l-.8 2.7a1 1 0 0 1-1.1 .9l-.1-.2M69 289.1l.8-.7h.4l.2 .2v.4l-.5 1.8M69.2 288.4l-.7 2.4"/>
</g>
<text font-size="10.9" x="89.5" y="288">ГУИР.468331.002 ПЭ3</text>
<text font-size="7.9" x="73" y="292.5">Дата</text>
<g font-size="7.5">
<text x="157.7" y="115.4" transform="rotate(-90 157.7 115.4)">11</text>
<text x="40.6" y="131.2">Вилка DRB-9M</text>
<text x="39.5" y="147.5">Разъем DS-213</text>
<text x="23.3" y="163.3">ZQ1</text>
</g>
<g font-size="7.1">
<text x="22.9" y="11.3">Поз.</text>
<text x="61.7" y="16.2">Наименование</text>
<text x="149.2" y="15.9">Кол.</text>
<text x="168.3" y="15.9">Примечание</text>
<text x="20.5" y="42.3">R1-R8</text>
<text x="24.7" y="51.2">R9</text>
<text x="23.3" y="58.6">R10</text>
<text x="23.3" y="66.7">R11</text>
<text x="18.7" y="99.1">R19-R21</text>
<text x="20.8" y="115">X1-X11</text>
<text x="24.3" y="131.2">XP1</text>
<text x="24.7" y="146.8">XS1</text>
<text x="190.1" y="282.2">Лист</text>
</g>
<text font-size="6.6" x="18.3" y="74.8">R12-R14</text>
<g font-size="5.7">
<text x="20.8" y="15.5">обозна-</text>
<text x="20.5" y="19.8">чение</text>
<text x="30.7" y="297.4">2</text>
</g>
<text font-size="5.1" x="37.6" y="291">№</text>
<g font-size="4.8">
<text x="20.4" y="290.7">Изм</text>
<text x="28.6" y="290.7">Кол.</text>
</g>
<g font-size="4.4">
<text x="29.3" y="3.6">ВЫПОЛНЕНО В СТУДЕНЧЕСКОЙ ВЕРСИИ ПРОГРАММЫ AUTODESK</text>
<text x="206.5" y="73" transform="rotate(90 206.5 73)">ВЫПОЛНЕНО В СТУДЕНЧЕСКОЙ ВЕРСИИ ПРОГРАММЫ AUTODESK</text>
<text x="3.5" y="224.2" transform="rotate(-90 3.5 224.2)">ВЫПОЛНЕНО В СТУДЕНЧЕСКОЙ ВЕРСИИ ПРОГРАММЫ AUTODESK</text>
<text x="180.6" y="293.6" transform="rotate(-180 180.6 293.6)">ВЫПОЛНЕНО В СТУДЕНЧЕСКОЙ ВЕРСИИ ПРОГРАММЫ AUTODESK</text>
</g>
</svg>
